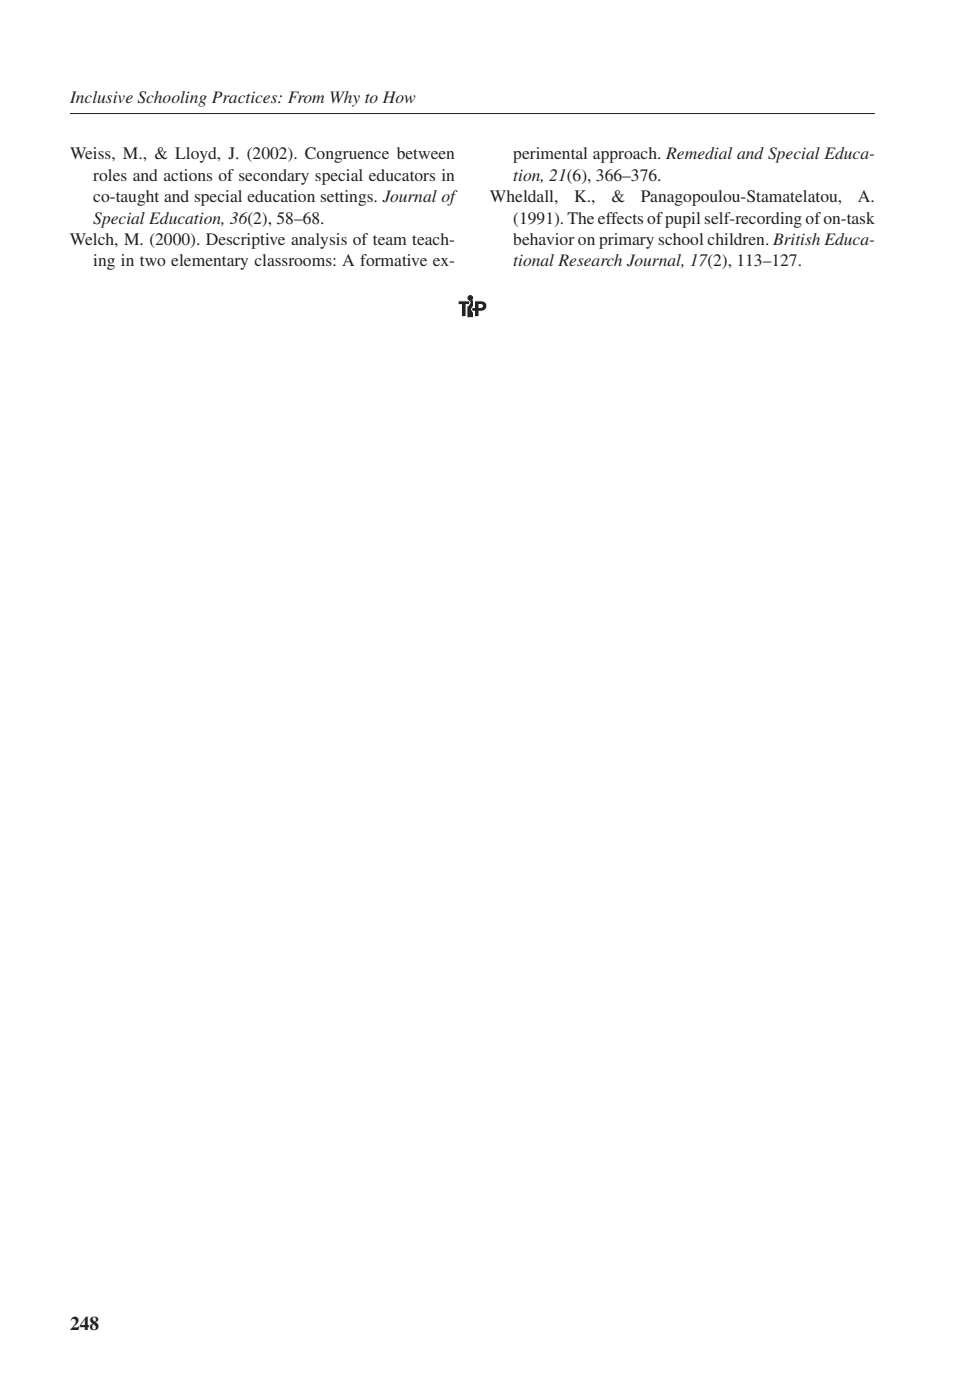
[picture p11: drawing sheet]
<svg xmlns="http://www.w3.org/2000/svg" width="178mm" height="254mm" viewBox="0 0 178 254" stroke-linecap="round" stroke-linejoin="round" font-family="sans-serif">
<path d="M12.7 20.6h146" fill="none" stroke="#231f20" stroke-width=".18"/>
<path d="M84.9 54.6h.4z" fill="#bcbdc0"/>
<g fill="#bebfc2">
<path d="M84.9 54.6h.8z" fill-rule="evenodd"/>
<path d="M84.9 54.7l.8-.1z" fill-rule="evenodd"/>
<path d="M84.9 54.7l.8-.1z" fill-rule="evenodd"/>
</g>
<g fill="#c1c2c4">
<path d="M84.9 54.7h.8z" fill-rule="evenodd"/>
<path d="M84.9 54.8l.8-.1z" fill-rule="evenodd"/>
</g>
<g fill="#c2c3c6">
<path d="M84.9 54.8l.8-.1z" fill-rule="evenodd"/>
<path d="M84.9 54.9l.8-.1z" fill-rule="evenodd"/>
<path d="M84.9 54.9l.8-.1z" fill-rule="evenodd"/>
</g>
<g fill="#c5c6c8">
<path d="M84.9 54.9h.8z" fill-rule="evenodd"/>
<path d="M84.9 55l.8-.1z" fill-rule="evenodd"/>
</g>
<g fill="#c7c8ca">
<path d="M84.9 55l.8-.1z" fill-rule="evenodd"/>
<path d="M84.9 55h.8z" fill-rule="evenodd"/>
<path d="M84.9 55.1l.8-.1z" fill-rule="evenodd"/>
</g>
<g fill="#c9cacc">
<path d="M84.9 55.1l.8-.1z" fill-rule="evenodd"/>
<path d="M84.9 55.2l.8-.1z" fill-rule="evenodd"/>
<path d="M84.9 55.2l.8-.1z" fill-rule="evenodd"/>
</g>
<g fill="#cbccce">
<path d="M84.9 55.2h.8z" fill-rule="evenodd"/>
<path d="M84.9 55.3l.8-.1z" fill-rule="evenodd"/>
</g>
<g fill="#cdced0">
<path d="M84.9 55.3l.8-.1z" fill-rule="evenodd"/>
<path d="M84.9 55.3h.8z" fill-rule="evenodd"/>
<path d="M84.9 55.4l.8-.1z" fill-rule="evenodd"/>
</g>
<g fill="#cfd0d2">
<path d="M84.9 55.4h.8z" fill-rule="evenodd"/>
<path d="M84.9 55.5l.8-.1z" fill-rule="evenodd"/>
</g>
<g fill="#d1d2d4">
<path d="M84.9 55.5l.8-.1z" fill-rule="evenodd"/>
<path d="M84.9 55.5h.8z" fill-rule="evenodd"/>
<path d="M84.9 55.6l.8-.1z" fill-rule="evenodd"/>
</g>
<g fill="#d4d5d7">
<path d="M84.9 55.6l.8-.1z" fill-rule="evenodd"/>
<path d="M84.9 55.7l.8-.1z" fill-rule="evenodd"/>
</g>
<g fill="#d5d6d8">
<path d="M84.9 55.7l.8-.1z" fill-rule="evenodd"/>
<path d="M84.9 55.7h.8z" fill-rule="evenodd"/>
<path d="M84.9 55.8l.8-.1z" fill-rule="evenodd"/>
</g>
<g fill="#d8d9db">
<path d="M84.9 55.8l.8-.1z" fill-rule="evenodd"/>
<path d="M84.9 55.8h.8z" fill-rule="evenodd"/>
</g>
<g fill="#d9dadc">
<path d="M84.9 55.9l.8-.1z" fill-rule="evenodd"/>
<path d="M84.9 55.9h.8z" fill-rule="evenodd"/>
<path d="M84.9 56l.8-.1z" fill-rule="evenodd"/>
</g>
<g fill="#dcdddf">
<path d="M84.9 56l.8-.1z" fill-rule="evenodd"/>
<path d="M84.9 56h.8z" fill-rule="evenodd"/>
<path d="M84.9 56.1l.8-.1z" fill-rule="evenodd"/>
</g>
<g fill="#dddee0">
<path d="M84.9 56.1l.8-.1z" fill-rule="evenodd"/>
<path d="M84.9 56.2l.8-.1z" fill-rule="evenodd"/>
</g>
<g fill="#e0e1e3">
<path d="M84.9 56.2l.8-.1z" fill-rule="evenodd"/>
<path d="M84.9 56.2h.8z" fill-rule="evenodd"/>
<path d="M84.9 56.3l.8-.1z" fill-rule="evenodd"/>
</g>
<g fill="#e1e2e4">
<path d="M84.9 56.3l.8-.1z" fill-rule="evenodd"/>
<path d="M84.9 56.3h.8z" fill-rule="evenodd"/>
</g>
<g fill="#e4e5e7">
<path d="M84.9 56.4l.8-.1z" fill-rule="evenodd"/>
<path d="M84.9 56.4l.8-.1z" fill-rule="evenodd"/>
<path d="M84.9 56.5l.8-.1z" fill-rule="evenodd"/>
</g>
<g fill="#e6e7e9">
<path d="M84.9 56.5l.8-.1z" fill-rule="evenodd"/>
<path d="M84.9 56.5h.8z" fill-rule="evenodd"/>
</g>
<g fill="#e9eaeb">
<path d="M84.9 56.6l.8-.1z" fill-rule="evenodd"/>
<path d="M84.9 56.6l.8-.1z" fill-rule="evenodd"/>
<path d="M84.9 56.7l.8-.1z" fill-rule="evenodd"/>
</g>
<g fill="#ececee">
<path d="M84.9 56.7l.8-.1z" fill-rule="evenodd"/>
<path d="M84.9 56.7h.8z" fill-rule="evenodd"/>
</g>
<g fill="#eeeeef">
<path d="M84.9 56.8l.8-.1z" fill-rule="evenodd"/>
<path d="M84.9 56.8l.8-.1z" fill-rule="evenodd"/>
<path d="M84.9 56.8h.8z" fill-rule="evenodd"/>
</g>
<g fill="#f0f1f2">
<path d="M84.9 56.9l.8-.1z" fill-rule="evenodd"/>
<path d="M84.9 56.9l.8-.1z" fill-rule="evenodd"/>
</g>
<g fill="#f2f3f4">
<path d="M84.9 57l.8-.1z" fill-rule="evenodd"/>
<path d="M84.9 57l.8-.1z" fill-rule="evenodd"/>
<path d="M84.9 57h.8z" fill-rule="evenodd"/>
</g>
<g fill="#f5f5f6">
<path d="M84.9 57.1l.8-.1z" fill-rule="evenodd"/>
<path d="M84.9 57.1l.8-.1z" fill-rule="evenodd"/>
<path d="M84.9 57.1h.8z" fill-rule="evenodd"/>
</g>
<g fill="#f7f7f8">
<path d="M84.9 57.2l.8-.1z" fill-rule="evenodd"/>
<path d="M84.9 57.2h.8z" fill-rule="evenodd"/>
</g>
<g fill="#fafafa">
<path d="M84.9 57.3l.8-.1z" fill-rule="evenodd"/>
<path d="M84.9 57.3l.8-.1z" fill-rule="evenodd"/>
<path d="M84.9 57.3h.8z" fill-rule="evenodd"/>
</g>
<g fill="#fcfcfc">
<path d="M84.9 57.4l.8-.1z" fill-rule="evenodd"/>
<path d="M84.9 57.4l.8-.1z" fill-rule="evenodd"/>
</g>
<g fill="#fff">
<path d="M85.3 57.5l.4-.1z"/>
<path d="M84.9 57.5l.8-.1z" fill-rule="evenodd"/>
</g>
<path d="M84.9 54.6h.8v2.9h-.8z" fill-rule="evenodd" fill="#231f20" stroke="#231f20" stroke-width=".18"/>
<path d="M86.1 54.6h.4z" fill="#bcbdc0"/>
<g fill="#bebfc2">
<path d="M86.1 54.6h.9z" fill-rule="evenodd"/>
<path d="M86.1 54.7l1.3-.1z" fill-rule="evenodd"/>
<path d="M86.1 54.7l1.5-.1z" fill-rule="evenodd"/>
</g>
<g fill="#c1c2c4">
<path d="M86.1 54.7l1.6-.1z" fill-rule="evenodd"/>
<path d="M86.1 54.8l1.7-.1z" fill-rule="evenodd"/>
</g>
<g fill="#c2c3c6">
<path d="M86.1 54.8l1.8-.1z" fill-rule="evenodd"/>
<path d="M86.1 54.9l1.8-.2z" fill-rule="evenodd"/>
<path d="M86.1 54.9l1.9-.1z" fill-rule="evenodd"/>
</g>
<g fill="#c5c6c8">
<path d="M86.1 54.9l1.9-.1z" fill-rule="evenodd"/>
<path d="M86.1 55l2-.2z" fill-rule="evenodd"/>
</g>
<g fill="#c7c8ca">
<path d="M86.1 55l2-.1z" fill-rule="evenodd"/>
<path d="M86.1 55l2-.1z" fill-rule="evenodd"/>
<path d="M86.1 55.1l2.1-.2z" fill-rule="evenodd"/>
</g>
<g fill="#c9cacc">
<path d="M86.1 55.1l2.1-.1z" fill-rule="evenodd"/>
<path d="M86.1 55.2l2.1-.2z" fill-rule="evenodd"/>
<path d="M86.1 55.2l2.1-.2z" fill-rule="evenodd"/>
</g>
<g fill="#cbccce">
<path d="M86.1 55.2l2.1-.1z" fill-rule="evenodd"/>
<path d="M86.1 55.3l2.2-.2z" fill-rule="evenodd"/>
</g>
<g fill="#cdced0">
<path d="M86.1 55.3l2.2-.1z" fill-rule="evenodd"/>
<path d="M86.1 55.3h.8zM87.3 55.2h1z" fill-rule="evenodd"/>
<path d="M86.1 55.4l.8-.1zM87.4 55.3l.9-.1z" fill-rule="evenodd"/>
</g>
<g fill="#cfd0d2">
<path d="M86.1 55.4h.8zM87.4 55.3h.9z" fill-rule="evenodd"/>
<path d="M86.1 55.5l.8-.1zM87.5 55.3h.8z" fill-rule="evenodd"/>
</g>
<g fill="#d1d2d4">
<path d="M86.1 55.5l.8-.1zM87.5 55.4l.8-.1z" fill-rule="evenodd"/>
<path d="M86.1 55.5h.8zM87.5 55.4h.8z" fill-rule="evenodd"/>
<path d="M86.1 55.6l.8-.1zM87.5 55.5l.8-.1z" fill-rule="evenodd"/>
</g>
<g fill="#d4d5d7">
<path d="M85.8 55.6l.1 .1zM86.1 55.6l.8-.1zM87.5 55.5l.8-.1z" fill-rule="evenodd"/>
<path d="M85.8 55.7h.1zM86.1 55.7l.8-.1zM87.5 55.5h.8z" fill-rule="evenodd"/>
</g>
<g fill="#d5d6d8">
<path d="M85.8 55.7h.1zM86.1 55.7l.8-.1zM87.5 55.6l.8-.1z" fill-rule="evenodd"/>
<path d="M85.7 55.8h.3zM86.1 55.7h.8zM87.5 55.6l.8-.1z" fill-rule="evenodd"/>
<path d="M85.7 55.8l1.2-.1zM87.5 55.6h.8z" fill-rule="evenodd"/>
</g>
<g fill="#d8d9db">
<path d="M85.7 55.8l1.2-.1zM87.4 55.7l.9-.1z" fill-rule="evenodd"/>
<path d="M85.7 55.9l2.6-.2z" fill-rule="evenodd"/>
</g>
<g fill="#d9dadc">
<path d="M85.6 55.9l2.7-.2z" fill-rule="evenodd"/>
<path d="M85.6 56l2.7-.3z" fill-rule="evenodd"/>
<path d="M85.6 56l2.7-.2z" fill-rule="evenodd"/>
</g>
<g fill="#dcdddf">
<path d="M85.6 56l2.7-.2z" fill-rule="evenodd"/>
<path d="M85.5 56.1l2.8-.3z" fill-rule="evenodd"/>
<path d="M85.5 56.1l2.8-.2z" fill-rule="evenodd"/>
</g>
<g fill="#dddee0">
<path d="M85.5 56.2l2.7-.3z" fill-rule="evenodd"/>
<path d="M85.6 56.2l2.6-.2z" fill-rule="evenodd"/>
</g>
<g fill="#e0e1e3">
<path d="M85.6 56.2l2.6-.2z" fill-rule="evenodd"/>
<path d="M85.6 56.3l2.6-.3z" fill-rule="evenodd"/>
<path d="M85.6 56.3l2.5-.2z" fill-rule="evenodd"/>
</g>
<g fill="#e1e2e4">
<path d="M85.7 56.3l2.4-.2z" fill-rule="evenodd"/>
<path d="M85.7 56.4l2.4-.2z" fill-rule="evenodd"/>
</g>
<g fill="#e4e5e7">
<path d="M85.7 56.4l2.3-.2z" fill-rule="evenodd"/>
<path d="M85.7 56.5l2.3-.2z" fill-rule="evenodd"/>
<path d="M85.8 56.5l2.1-.2z" fill-rule="evenodd"/>
</g>
<g fill="#e6e7e9">
<path d="M85.8 56.5l.1 .1zM86.1 56.5l1.7-.2z" fill-rule="evenodd"/>
<path d="M85.8 56.6h.1zM86.1 56.5l1.6-.1z" fill-rule="evenodd"/>
</g>
<g fill="#e9eaeb">
<path d="M85.8 56.6h.1zM86.1 56.6l.8-.1zM87.3 56.5h.2z" fill-rule="evenodd"/>
<path d="M86.1 56.6l.8-.1z" fill-rule="evenodd"/>
<path d="M86.1 56.7l.8-.1z" fill-rule="evenodd"/>
</g>
<g fill="#ececee">
<path d="M86.1 56.7l.8-.1z" fill-rule="evenodd"/>
<path d="M86.1 56.7h.8z" fill-rule="evenodd"/>
</g>
<g fill="#eeeeef">
<path d="M86.1 56.8l.8-.1z" fill-rule="evenodd"/>
<path d="M86.1 56.8l.8-.1z" fill-rule="evenodd"/>
<path d="M86.1 56.8h.8z" fill-rule="evenodd"/>
</g>
<g fill="#f0f1f2">
<path d="M86.1 56.9l.8-.1z" fill-rule="evenodd"/>
<path d="M86.1 56.9l.8-.1z" fill-rule="evenodd"/>
</g>
<g fill="#f2f3f4">
<path d="M86.1 57l.8-.1z" fill-rule="evenodd"/>
<path d="M86.1 57l.8-.1z" fill-rule="evenodd"/>
<path d="M86.1 57h.8z" fill-rule="evenodd"/>
</g>
<g fill="#f5f5f6">
<path d="M86.1 57.1l.8-.1z" fill-rule="evenodd"/>
<path d="M86.1 57.1l.8-.1z" fill-rule="evenodd"/>
<path d="M86.1 57.1h.8z" fill-rule="evenodd"/>
</g>
<g fill="#f7f7f8">
<path d="M86.1 57.2l.8-.1z" fill-rule="evenodd"/>
<path d="M86.1 57.2h.8z" fill-rule="evenodd"/>
</g>
<g fill="#fafafa">
<path d="M86.1 57.3l.8-.1z" fill-rule="evenodd"/>
<path d="M86.1 57.3l.8-.1z" fill-rule="evenodd"/>
<path d="M86.1 57.3h.8z" fill-rule="evenodd"/>
</g>
<g fill="#fcfcfc">
<path d="M86.1 57.4l.8-.1z" fill-rule="evenodd"/>
<path d="M86.1 57.4l.8-.1z" fill-rule="evenodd"/>
</g>
<g fill="#fff">
<path d="M86.5 57.5l.4-.1z"/>
<path d="M86.1 57.5l.8-.1z" fill-rule="evenodd"/>
</g>
<path d="M86.9 55.2a.44 .44 0 0 1 .6 .3 .45 .45 0 0 1-.6 .3z" fill="none" stroke="#fff" stroke-width=".18"/>
<path d="M86.1 54.6h1.1a.96 .96 0 0 1 1.1 .8 .96 .96 0 0 1-1 1.1h-.4v1h-.8v-1h-.2v.3l-.4-.7 .4-.6v.3h.2z" fill-rule="evenodd" fill="#231f20" stroke="#fff" stroke-width=".18"/>
<path d="M83.1 54.6h.4zM84.9 54.4h.1z" fill-rule="evenodd" fill="#bebfc2"/>
<g fill="#c1c2c4">
<path d="M83.1 54.6h.9zM84.9 54.5h.1z" fill-rule="evenodd"/>
<path d="M83.1 54.7l1.3-.1zM84.9 54.5h.2z" fill-rule="evenodd"/>
</g>
<g fill="#c2c3c6">
<path d="M83.1 54.7l1.8-.1zM84.9 54.5l.2 .1z" fill-rule="evenodd"/>
<path d="M83.1 54.7l2-.1z" fill-rule="evenodd"/>
</g>
<path d="M83.1 54.7h2" fill="none" stroke="#c2c3c6" stroke-width=".22"/>
<path d="M83.1 54.8h2.1" fill="none" stroke="#c5c6c8" stroke-width=".22"/>
<path d="M83.1 54.8h2.1M83.1 54.9h2.1" fill="none" stroke="#c7c8ca" stroke-width=".22"/>
<path d="M83.1 54.9h2.2" fill="none" stroke="#c7c8ca" stroke-width=".23"/>
<path d="M83.1 54.9h2.2M83.1 55h2.2" fill="none" stroke="#c9cacc" stroke-width=".23"/>
<path d="M83.1 55.1l2.2-.2z" fill-rule="evenodd" fill="#c9cacc"/>
<path d="M83.1 55.1h2.2" fill="none" stroke="#cbccce" stroke-width=".23"/>
<path d="M83.1 55.2h2.1" fill="none" stroke="#cdced0" stroke-width=".23"/>
<g fill="#cdced0">
<path d="M83.1 55.3l2.1-.2z" fill-rule="evenodd"/>
<path d="M83.4 55.3l1.8-.2z" fill-rule="evenodd"/>
</g>
<g fill="#cfd0d2">
<path d="M83.7 55.3l1.4-.1z" fill-rule="evenodd"/>
<path d="M83.7 55.3l1.4-.1z" fill-rule="evenodd"/>
</g>
<g fill="#d1d2d4">
<path d="M83.7 55.4l.9-.1zM84.8 55.3h.3z" fill-rule="evenodd"/>
<path d="M83.7 55.4l.9-.1zM84.9 55.3h.2z" fill-rule="evenodd"/>
<path d="M83.7 55.5l.9-.1zM84.9 55.4l.1-.1z" fill-rule="evenodd"/>
</g>
<g fill="#d4d5d7">
<path d="M83.7 55.5l.9-.1zM84.9 55.4h.1z" fill-rule="evenodd"/>
<path d="M83.7 55.5h.9z" fill-rule="evenodd"/>
</g>
<g fill="#d5d6d8">
<path d="M83.7 55.6l.9-.1z" fill-rule="evenodd"/>
<path d="M83.7 55.6l.9-.1z" fill-rule="evenodd"/>
<path d="M83.7 55.7l.9-.1z" fill-rule="evenodd"/>
</g>
<g fill="#d8d9db">
<path d="M83.7 55.7l.9-.1z" fill-rule="evenodd"/>
<path d="M83.7 55.7h.9z" fill-rule="evenodd"/>
</g>
<g fill="#d9dadc">
<path d="M83.7 55.8l.9-.1z" fill-rule="evenodd"/>
<path d="M83.7 55.8l.9-.1z" fill-rule="evenodd"/>
<path d="M83.7 55.9l.9-.1z" fill-rule="evenodd"/>
</g>
<g fill="#dcdddf">
<path d="M83.7 55.9l.9-.1z" fill-rule="evenodd"/>
<path d="M83.7 55.9h.9z" fill-rule="evenodd"/>
<path d="M83.7 56l.9-.1z" fill-rule="evenodd"/>
</g>
<g fill="#dddee0">
<path d="M83.7 56h.9z" fill-rule="evenodd"/>
<path d="M83.7 56.1l.9-.1z" fill-rule="evenodd"/>
</g>
<g fill="#e0e1e3">
<path d="M83.7 56.1l.9-.1z" fill-rule="evenodd"/>
<path d="M83.7 56.1h.9z" fill-rule="evenodd"/>
<path d="M83.7 56.2l.9-.1z" fill-rule="evenodd"/>
</g>
<g fill="#e1e2e4">
<path d="M83.7 56.2h.9z" fill-rule="evenodd"/>
<path d="M83.7 56.3l.9-.1z" fill-rule="evenodd"/>
</g>
<g fill="#e4e5e7">
<path d="M83.7 56.3l.9-.1z" fill-rule="evenodd"/>
<path d="M83.7 56.4l.9-.1z" fill-rule="evenodd"/>
<path d="M83.7 56.4l.9-.1z" fill-rule="evenodd"/>
</g>
<g fill="#e6e7e9">
<path d="M83.7 56.4h.9z" fill-rule="evenodd"/>
<path d="M83.7 56.5l.9-.1z" fill-rule="evenodd"/>
</g>
<g fill="#e9eaeb">
<path d="M83.7 56.5l.9-.1z" fill-rule="evenodd"/>
<path d="M83.7 56.6l.9-.1z" fill-rule="evenodd"/>
<path d="M83.7 56.6l.9-.1z" fill-rule="evenodd"/>
</g>
<g fill="#ececee">
<path d="M83.7 56.6h.9z" fill-rule="evenodd"/>
<path d="M83.7 56.7l.9-.1z" fill-rule="evenodd"/>
</g>
<g fill="#eeeeef">
<path d="M83.7 56.7l.9-.1z" fill-rule="evenodd"/>
<path d="M83.7 56.8l.9-.1z" fill-rule="evenodd"/>
<path d="M83.7 56.8l.9-.1z" fill-rule="evenodd"/>
</g>
<g fill="#f0f1f2">
<path d="M83.7 56.8h.9z" fill-rule="evenodd"/>
<path d="M83.7 56.9l.9-.1z" fill-rule="evenodd"/>
</g>
<g fill="#f2f3f4">
<path d="M83.7 56.9l.9-.1z" fill-rule="evenodd"/>
<path d="M83.7 57l.9-.1z" fill-rule="evenodd"/>
<path d="M83.7 57l.9-.1z" fill-rule="evenodd"/>
</g>
<g fill="#f5f5f6">
<path d="M83.7 57h.9z" fill-rule="evenodd"/>
<path d="M83.7 57.1l.9-.1z" fill-rule="evenodd"/>
<path d="M83.7 57.1h.9z" fill-rule="evenodd"/>
</g>
<g fill="#f7f7f8">
<path d="M83.7 57.2l.9-.1z" fill-rule="evenodd"/>
<path d="M83.7 57.2l.9-.1z" fill-rule="evenodd"/>
</g>
<g fill="#fafafa">
<path d="M83.7 57.2h.9z" fill-rule="evenodd"/>
<path d="M83.7 57.3l.9-.1z" fill-rule="evenodd"/>
<path d="M83.7 57.3h.9z" fill-rule="evenodd"/>
</g>
<g fill="#fcfcfc">
<path d="M83.7 57.4l.9-.1z" fill-rule="evenodd"/>
<path d="M83.7 57.4l.9-.1z" fill-rule="evenodd"/>
</g>
<g fill="#fff">
<path d="M84.1 57.5l.5-.1z"/>
<path d="M83.7 57.5l.9-.1z" fill-rule="evenodd"/>
</g>
<path d="M83.1 54.6h1.8v-.3l.4 .6-.4 .6v-.2h-.3v2.2h-.9v-2.2h-.6z" fill-rule="evenodd" fill="#231f20" stroke="#fff" stroke-width=".18"/>
<circle cx="85.3" cy="54.1" r=".42" fill="#231f20" stroke="#231f20" stroke-width=".18"/>
<path d="M86.9 55.2a.44 .44 0 0 1 .6 .3 .45 .45 0 0 1-.6 .3z" fill-rule="evenodd" fill="#fff" stroke="#fff" stroke-width=".18"/>
<text font-size="3.5" fill="#231f20" x="12.7" y="241.3">248</text>
<g font-size="3.2" fill="#231f20">
<text x="12.7" y="18.8">Inclusive Schooling Practices: From Why to How</text>
<text x="12.7" y="28.9">Weiss, M., &amp; Lloyd, J. (2002). Congruence between</text>
<text x="93.1" y="28.9">perimental approach. Remedial and Special Educa-</text>
<text x="16.9" y="32.8">roles and actions of secondary special educators in</text>
<text x="93.1" y="32.8">tion, 21(6), 366–376.</text>
<text x="16.9" y="36.7">co-taught and special education settings. Journal of</text>
<text x="16.9" y="40.6">Special Education, 36(2), 58–68.</text>
<text x="88.9" y="36.7">Wheldall,</text>
<text x="93.1" y="40.6">(1991). The effects ofpupil self-recording ofon-task</text>
<text x="104.2" y="36.7">K.,</text>
<text x="110.9" y="36.7">&amp;</text>
<text x="116.3" y="36.7">Panagopoulou-Stamatelatou,</text>
<text x="155.7" y="36.7">A.</text>
<text x="12.7" y="44.5">Welch, M. (2000). Descriptive analysis of team teach-</text>
<text x="93.1" y="44.5">behavior on primary school children. British Educa-</text>
<text x="16.9" y="48.3">ing in two elementary classrooms: A formative ex-</text>
<text x="93.1" y="48.3">tional Research Journal, 17(2), 113–127.</text>
</g>
</svg>
